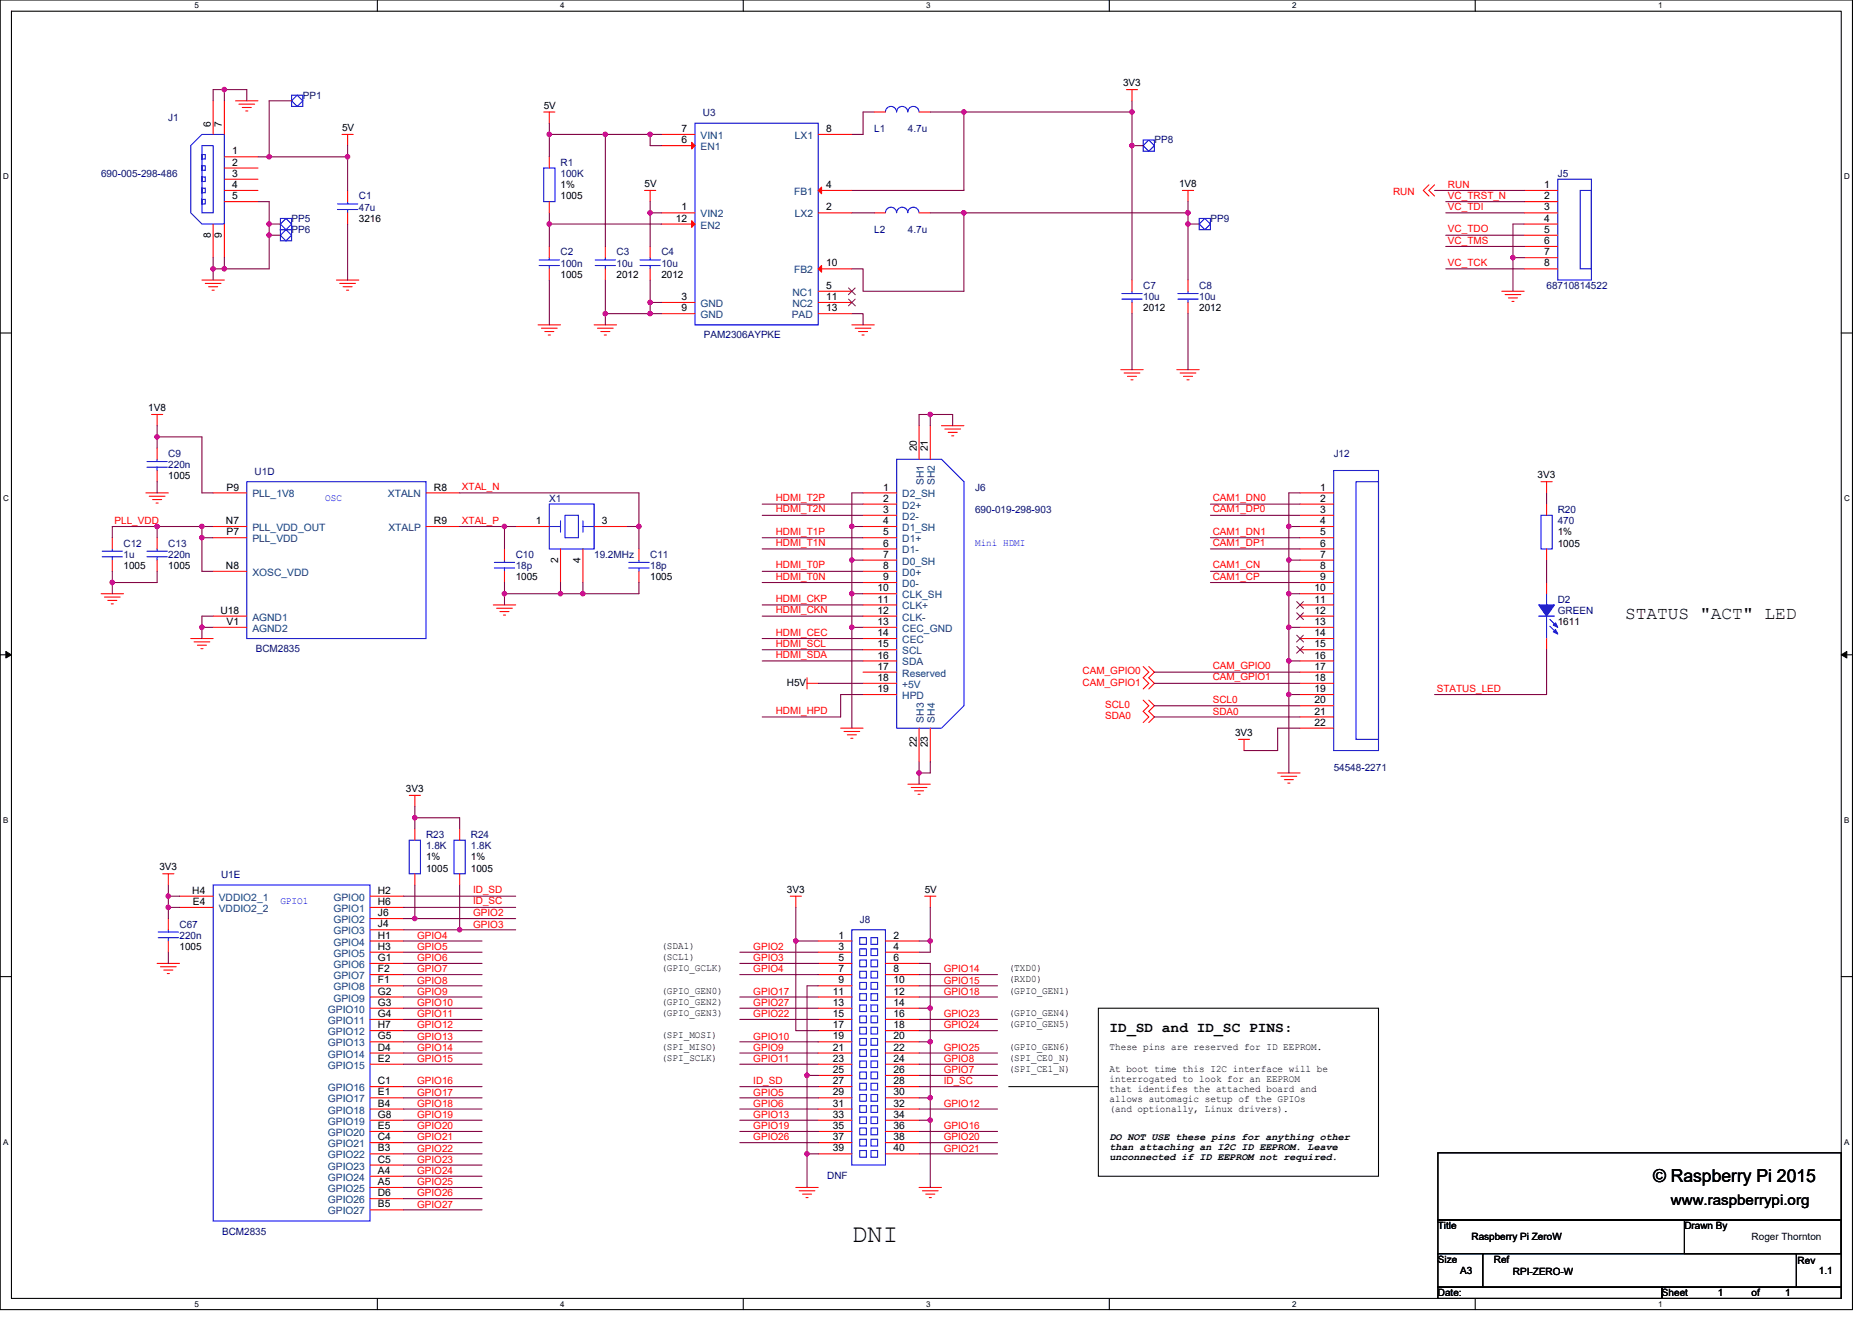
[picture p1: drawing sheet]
<svg xmlns="http://www.w3.org/2000/svg" width="297mm" height="210mm" viewBox="0 0 297 210" stroke-linecap="round" stroke-linejoin="round" font-family="sans-serif">
<path d="M0 0h293.9v207.9h-293.9zM1.8 1.8h290.4v204.3h-290.4z" fill="none" stroke="#000" stroke-width=".17"/>
<g fill="#fff">
<path d="M30.8 .2h.7v1.4h-.7z"/>
<path d="M30.8 206.3h.7v1.4h-.7z"/>
</g>
<path d="M59.9 0v1.8M59.9 206.1v1.8" fill="none" stroke="#000" stroke-width=".17"/>
<g fill="#fff">
<path d="M88.9 .2h.7v1.4h-.7z"/>
<path d="M88.9 206.3h.7v1.4h-.7z"/>
</g>
<path d="M117.9 0v1.8M117.9 206.1v1.8" fill="none" stroke="#000" stroke-width=".17"/>
<g fill="#fff">
<path d="M147 .2h.7v1.4h-.7z"/>
<path d="M147 206.3h.7v1.4h-.7z"/>
</g>
<path d="M176 0v1.8M176 206.1v1.8" fill="none" stroke="#000" stroke-width=".17"/>
<g fill="#fff">
<path d="M205 .2h.7v1.4h-.7z"/>
<path d="M205 206.3h.7v1.4h-.7z"/>
</g>
<path d="M234.1 0v1.8M234.1 206.1v1.8" fill="none" stroke="#000" stroke-width=".17"/>
<g fill="#fff">
<path d="M263.1 .2h.7v1.4h-.7z"/>
<path d="M263.1 206.3h.7v1.4h-.7z"/>
<path d="M.5 27.3h.9v1.4h-.9z"/>
<path d="M292.6 27.3h.9v1.4h-.9z"/>
<path d="M.5 78.4h.9v1.4h-.9z"/>
<path d="M292.6 78.4h.9v1.4h-.9z"/>
</g>
<path d="M0 52.9h1.8M292.2 52.9h1.7" fill="none" stroke="#000" stroke-width=".17"/>
<g fill="#fff">
<path d="M.5 129.5h.8v1.4h-.8z"/>
<path d="M292.6 129.5h.9v1.4h-.9z"/>
</g>
<path d="M0 103.9h1.8M292.2 103.9h1.7" fill="none" stroke="#000" stroke-width=".17"/>
<path d="M.9 103.4l.9 .5-.9 .5zM292.2 103.9l.8-.5v1z" fill="#000" stroke="#000" stroke-width=".16"/>
<g fill="#fff">
<path d="M.5 180.5h.8v1.4h-.8z"/>
<path d="M292.6 180.5h.9v1.4h-.9z"/>
</g>
<path d="M0 155h1.8M292.2 155h1.7M160.1 172.5h14.2M174.3 160h44.4v26.7h-44.4zM228.2 183h64v10.6h-64zM228.2 193.6h64v5.4h-64zM228.2 199h7.1v5.3h-7.1zM235.3 199h49.7v5.3h-49.7zM267.3 193.6h24.9v5.4h-24.9zM285 199h7.2v5.3h-7.2zM228.2 204.3h35.5v1.8h-35.5zM263.7 204.3h28.5v1.8h-28.5z" fill="none" stroke="#000" stroke-width=".17"/>
<g fill="none" stroke="#f00" stroke-width=".17">
<path d="M33.8 16v5.3M35.6 16v5.3M37.4 16h3.5M37.9 16.5h2.5M38.4 17.1h1.5M39 17.6h.3M46.3 16h.1M86.3 17.8h1.8M87.2 17.8v1.8M138.7 17.8h1.8M145.8 17.8h1.8M178.7 14.2h1.8"/>
<path d="M179.6 14.2v1.8M33.8 35.6v5.3M35.6 24.9h5.3M35.6 26.7h5.3M35.6 28.4h5.3M35.6 30.2h5.3M35.6 32h5.3M35.6 35.6v5.3M44.5 37.3h.1M44.5 35.6h.1M54.3 21.3h1.7M55.2 21.3v1.8"/>
<path d="M55.2 30.2v1.8M55.2 33.8v1.8M87.2 32v1.8M87.2 24.9v1.8M87.2 39.1v1.8M96.1 39.1v1.8M102.3 30.2h1.8M103.2 30.2v1.8M103.2 39.1v1.8M104.9 33.8h5.4M104.9 23.1h5.4M104.9 21.3h5.4"/>
<path d="M104.9 35.6h5.4M129.8 33.8h5.4M129.8 30.2h5.4M129.8 21.3h5.4M138.7 33.8h1.8M145.8 33.8h1.8M181.4 23.1h.1M187.6 30.2h1.8M188.5 30.2v1.8M190.3 35.6h.1M226.7 29.3l-.9 .9 .9 .9M227.6 29.3l-.9 .9 .9 .9"/>
<path d="M241.8 30.2h5.4M241.8 32h5.4M241.8 33.8h5.4M241.8 35.6h5.4M241.8 37.3h5.4M241.8 39.1h5.4M32 44.4h3.6M32.6 45h2.5M33.1 45.5h1.4M33.7 46.1h.3M53.4 44.4h3.5M53.9 45h2.5"/>
<path d="M54.4 45.5h1.5M55 46.1h.3M85.4 51.6h3.5M85.9 52.1h2.5M86.4 52.6h1.5M87 53.2h.3M87.2 42.7v1.7M94.3 51.6h3.5M94.8 52.1h2.5M95.3 52.6h1.5M95.9 53.2h.3M96.1 42.7v1.7"/>
<path d="M103.2 42.7v1.7M104.9 48h5.4M104.9 49.8h5.4M129.8 46.2h5.4M129.8 42.7h5.4M129.8 48h5.4M129.8 49.8h5.4M135.2 51.6h3.5M135.7 52.1h2.5M136.2 52.6h1.5M136.8 53.2h.3M177.8 58.7h3.6"/>
<path d="M178.4 59.2h2.5M178.9 59.7h1.4M179.6 44.4v1.8M179.6 48v1.8M186.7 58.7h3.6M187.3 59.2h2.5M187.8 59.7h1.4M188.5 44.4v1.8M188.5 48v1.8M238.3 46.2h3.5M238.8 46.8h2.5M239.3 47.3h1.5"/>
<path d="M239.9 47.8h.3M241.8 40.9h5.4M241.8 42.7h5.4M23.2 78.2h3.5M23.7 78.8h2.5M24 65.8h1.8M24.2 79.3h1.5M24.8 79.8h.3M24.9 65.8v1.8M24.9 71.1v1.8M24.9 74.7v1.8M33.8 78.2h5.4"/>
<path d="M67.6 78.2h5.3M136.9 78.2h5.4M145.8 67.6v5.3M147.6 67.6v5.3M149.4 67.6h3.5M149.9 68.1h2.5M150.4 68.6h1.5M151 69.2h.3M179.4 60.3h.4M188.3 60.3h.4M206.3 78.2h5.3M244.5 76.5h1.8"/>
<path d="M245.4 76.5v1.7M16 94.2h3.6M16.6 94.8h2.5M17.1 95.3h1.4M17.6 95.8h.4M17.8 85.3v1.8M17.8 88.9v1.8M24.9 85.3v1.8M24.9 88.9v1.8M33.8 83.6h5.4M33.8 85.3h5.4M33.8 90.7h5.4"/>
<path d="M33.8 97.8h5.4M33.8 99.6h5.4M67.6 83.6h5.3M78.3 96h3.5M78.8 96.5h2.5M79.3 97.1h1.5M79.9 97.6h.3M80 87.1v1.8M80 90.7v1.8M81.8 83.6h5.4M88.9 87.1v5.4M92.5 87.1v5.4"/>
<path d="M94.3 83.6h5.3M101.4 87.1v1.8M101.4 90.7v1.8M136.9 80h5.4M136.9 81.8h5.4M136.9 83.6h5.4M136.9 85.3h5.4M136.9 87.1h5.4M136.9 88.9h5.4M136.9 90.7h5.4M136.9 92.5h5.4M136.9 94.2h5.4"/>
<path d="M136.9 96h5.4M136.9 97.8h5.4M136.9 99.6h5.4M206.3 80h5.3M206.3 81.8h5.3M206.3 83.6h5.3M206.3 85.3h5.3M206.3 87.1h5.3M206.3 88.9h5.3M206.3 90.7h5.3M206.3 92.5h5.3M206.3 94.2h5.3"/>
<path d="M206.3 96h5.3M206.3 97.8h5.3M206.3 99.6h5.3M245.4 87.1v1.8M245.4 80v1.8M245.4 92.5v1.7M30.3 101.3h3.5M30.8 101.9h2.5M31.3 102.4h1.5M31.9 103h.3M128.1 108.5h1.7M128.1 107.6v1.7"/>
<path d="M133.4 115.6h3.5M133.9 116.1h2.5M134.4 116.6h1.5M135 117.2h.3M136.9 101.3h5.4M136.9 103.1h5.4M136.9 104.9h5.4M136.9 106.7h5.4M136.9 108.5h5.4M136.9 110.2h5.4M145.8 115.6v5.3M147.6 115.6v5.3"/>
<path d="M181.4 111.1l.9 .9-.9 .9 .9 .9-.9 .9M181.4 105.8l.9 .9-.9 .9 .9 .9-.9 .8M182.3 111.1l.9 .9-.9 .9 .9 .9-.9 .9M182.3 105.8l.9 .9-.9 .9 .9 .9-.9 .8M196.5 117.3h1.8M197.4 117.3v1.8M206.3 101.3h5.3M206.3 103.1h5.3M206.3 104.9h5.3M206.3 106.7h5.3M206.3 108.5h5.3M206.3 110.2h5.3"/>
<path d="M206.3 112h5.3M206.3 113.8h5.3M206.3 115.6h5.3M245.4 101.3v1.8M25.8 138.7h1.8M26.7 138.7v1.8M64.9 126.2h1.8M65.8 126.2v1.8M65.8 138.7v1.8M65.8 131.6v1.7M72.9 138.7v1.8M72.9 131.6v1.7"/>
<path d="M144.1 124.5h3.5M144.6 125h2.5M145.1 125.5h1.5M145.7 126.1h.3M202.7 122.7h3.6M203.3 123.2h2.5M203.8 123.7h1.4M204.3 124.3h.4M24.9 152.9h3.6M25.5 153.4h2.5M26 154h1.4M26.5 154.5h.4"/>
<path d="M26.7 145.8v1.8M26.7 149.4v1.7M28.5 142.2h5.3M28.5 144h5.3M58.7 142.2h5.3M58.7 144h5.3M58.7 145.8h5.3M58.7 147.6h5.3M58.7 149.4h5.3M58.7 151.1h5.3M58.7 152.9h5.3M58.7 154.7h5.3"/>
<path d="M58.7 156.5h5.3M58.7 158.2h5.3M125.4 142.2h1.8M126.3 142.2v1.8M129.8 149.4h5.4M129.8 151.1h5.4M129.8 152.9h5.4M129.8 154.7h5.4M129.8 156.5h5.4M129.8 158.2h5.4M140.5 149.4h5.3M140.5 151.1h5.3"/>
<path d="M140.5 152.9h5.3M140.5 154.7h5.3M140.5 156.5h5.3M140.5 158.2h5.3M146.7 142.2h1.8M147.6 142.2v1.8M58.7 160h5.3M58.7 161.8h5.3M58.7 163.6h5.3M58.7 165.4h5.3M58.7 167.1h5.3M58.7 168.9h5.3"/>
<path d="M58.7 172.5h5.3M58.7 174.2h5.3M58.7 176h5.3M58.7 177.8h5.3M58.7 179.6h5.3M129.8 160h5.4M129.8 161.8h5.4M129.8 163.6h5.4M129.8 165.4h5.4M129.8 167.1h5.4M129.8 168.9h5.4M129.8 170.7h5.4"/>
<path d="M129.8 174.2h5.4M129.8 176h5.4M129.8 177.8h5.4M129.8 179.6h5.4M129.8 172.5h5.4M140.5 160h5.3M140.5 161.8h5.3M140.5 163.6h5.3M140.5 165.4h5.3M140.5 167.1h5.3M140.5 168.9h5.3M140.5 170.7h5.3"/>
<path d="M140.5 174.2h5.3M140.5 176h5.3M140.5 177.8h5.3M140.5 179.6h5.3M140.5 172.5h5.3M58.7 181.4h5.3M58.7 183.1h5.3M58.7 184.9h5.3M58.7 186.7h5.3M58.7 188.5h5.3M58.7 190.2h5.3M58.7 192h5.3"/>
<path d="M126.3 188.5h3.5M126.8 189h2.5M127.3 189.5h1.5M127.9 190.1h.3M129.8 181.4h5.4M129.8 183.1h5.4M140.5 181.4h5.3M140.5 183.1h5.3M145.8 188.5h3.6M146.4 189h2.5M146.9 189.5h1.4M147.4 190.1h.4"/>
</g>
<g fill="none" stroke="#00f" stroke-width=".17">
<path d="M46.3 15.1h1.7v1.8h-1.7zM46.3 16l.9-.9 .8 .9-.8 .9zM110.3 19.6h19.5v32h-19.5zM142.3 17.8a.88 .88 0 0 0-.9-.9 .88 .88 0 0 0-.9 .9M144 17.8a.88 .88 0 0 0-.8-.9 .88 .88 0 0 0-.9 .9M145.8 17.8a.88 .88 0 0 0-.9-.9 .88 .88 0 0 0-.8 .9M30.3 23.1l1.7-1.8h3.6v14.3h-3.6l-1.7-1.8zM32 24.5h.6v.8h-.6zM32 26.3h.6v.7h-.6zM32 28.1h.6v.7h-.6zM32 29.9h.6v.7h-.6zM32 31.6h.6v.8h-.6z"/>
<path d="M32 23.1h1.8v10.7h-1.8zM44.5 36.4h1.8v1.8h-1.8zM44.5 34.7h1.8v1.7h-1.8zM44.5 37.3l.9-.9 .9 .9-.9 .9zM44.5 35.6l.9-.9 .9 .9-.9 .8zM53.5 33.3h3.3M53.5 32.4h3.3M55.2 32v.4M55.2 33.3v.5M86.3 26.7h1.8v5.3h-1.8zM142.3 33.8a.88 .88 0 0 0-.9-.9 .88 .88 0 0 0-.9 .9M144 33.8a.88 .88 0 0 0-.8-.9 .88 .88 0 0 0-.9 .9"/>
<path d="M145.8 33.8a.88 .88 0 0 0-.9-.9 .88 .88 0 0 0-.8 .9M181.4 22.2h1.8v1.8h-1.8zM182.3 22.2l.9 .9-.9 .9-.9-.9zM190.3 34.7h1.8v1.7h-1.8zM190.3 35.6l.9-.9 .9 .9-.9 .8zM247.2 28.4h5.3v16h-5.3zM250.7 30.2h1.8v12.5h-1.8zM85.6 42.1h3.2M85.6 41.3h3.2M87.2 40.9v.4M87.2 42.1v.6M94.4 42.1h3.3"/>
<path d="M94.4 41.3h3.3M96.1 40.9v.4M96.1 42.1v.6M101.6 42.1h3.2M101.6 41.3h3.2M103.2 40.9v.4M103.2 42.1v.6M178 47.5h3.2M178 46.6h3.2M179.6 46.2v.4M179.6 47.5v.5M186.9 47.5h3.2"/>
<path d="M186.9 46.6h3.2M188.5 46.2v.4M188.5 47.5v.5M23.3 74.1h3.2M23.3 73.3h3.2M24.9 72.9v.4M24.9 74.1v.6M39.2 76.5h28.4v24.8h-28.4zM142.3 72.9h7.1l3.5 3.6v35.5l-3.5 3.6h-7.1zM211.6 74.7h7.1v44.4h-7.1zM215.2 76.5h3.5v40.8h-3.5zM16.2 88.4h3.2"/>
<path d="M16.2 87.5h3.2M17.8 87.1v.4M17.8 88.4v.5M23.3 88.4h3.2M23.3 87.5h3.2M24.9 87.1v.4M24.9 88.4v.5M78.4 90.1h3.3M78.4 89.3h3.3M80 88.9v.4M80 90.1v.6M87.2 80h7.1v7.1h-7.1z"/>
<path d="M87.2 83.6h1.7M88.9 82.7v1.8M89.7 81.8h2.1v3.5h-2.1zM92.5 83.6h1.8M92.5 82.7v1.8M99.8 90.1h3.2M99.8 89.3h3.2M101.4 88.9v.4M101.4 90.1v.6M244.2 97.8h2.5M244.5 81.8h1.8v5.3h-1.8zM245.4 94.2v1.8"/>
<path d="M245.4 97.8v3.5M245.9 98.3l1.1 1.1M245.9 99.4l1.1 1.1M64.9 133.3h1.8v5.4h-1.8zM72 133.3h1.8v5.4h-1.8zM25.1 148.8h3.2M25.1 147.9h3.2M26.7 147.6v.3M26.7 148.8v.6M33.8 140.5h24.9v53.3h-24.9zM135.2 147.6h5.3v37.3h-5.3zM136.4 148.8h1.1v1.1h-1.1z"/>
<path d="M136.4 150.6h1.1v1.1h-1.1zM136.4 152.4h1.1v1h-1.1zM136.4 154.2h1.1v1h-1.1zM136.4 155.9h1.1v1.1h-1.1zM136.4 157.7h1.1v1.1h-1.1zM136.4 159.5h1.1v1h-1.1zM138.2 148.8h1.1v1.1h-1.1zM138.2 150.6h1.1v1.1h-1.1zM138.2 152.4h1.1v1h-1.1zM138.2 154.2h1.1v1h-1.1zM138.2 155.9h1.1v1.1h-1.1zM138.2 157.7h1.1v1.1h-1.1z"/>
<path d="M138.2 159.5h1.1v1h-1.1zM136.4 161.3h1.1v1h-1.1zM136.4 163h1.1v1.1h-1.1zM136.4 164.8h1.1v1.1h-1.1zM136.4 166.6h1.1v1.1h-1.1zM136.4 168.4h1.1v1h-1.1zM136.4 170.2h1.1v1h-1.1zM136.4 173.7h1.1v1.1h-1.1zM136.4 175.5h1.1v1.1h-1.1zM136.4 177.3h1.1v1h-1.1zM136.4 179h1.1v1.1h-1.1zM136.4 171.9h1.1v1.1h-1.1z"/>
<path d="M138.2 161.3h1.1v1h-1.1zM138.2 163h1.1v1.1h-1.1zM138.2 164.8h1.1v1.1h-1.1zM138.2 166.6h1.1v1.1h-1.1zM138.2 168.4h1.1v1h-1.1zM138.2 170.2h1.1v1h-1.1zM138.2 173.7h1.1v1.1h-1.1zM138.2 175.5h1.1v1.1h-1.1zM138.2 177.3h1.1v1h-1.1zM138.2 179h1.1v1.1h-1.1zM138.2 171.9h1.1v1.1h-1.1zM136.4 180.8h1.1v1.1h-1.1z"/>
<path d="M136.4 182.6h1.1v1.1h-1.1zM138.2 180.8h1.1v1.1h-1.1zM138.2 182.6h1.1v1.1h-1.1z"/>
</g>
<path d="M134.6 45.7l1.1 1.1M134.6 47.5l1.1 1.1M135.7 45.7l-1.1 1.1M135.7 47.5l-1.1 1.1M205.8 95.5l1 1.1M205.8 97.3l1 1M206.8 95.5l-1.1 1.1M206.8 97.3l-1.1 1M205.8 100.8l1 1.1M205.8 102.6l1 1.1M206.8 100.8l-1.1 1.1M206.8 102.6l-1.1 1.1" fill="none" stroke="#804000" stroke-width=".16"/>
<g fill="#f00" stroke="#f00" stroke-width=".17">
<path d="M129.8 30.2l.6-.5v1.1z"/>
<path d="M109.7 22.6l.6 .5-.6 .5z"/>
<path d="M129.8 42.7l.6-.6v1.1z"/>
<path d="M109.7 35l.6 .6-.6 .5z"/>
</g>
<g fill="#00f" stroke="#00f" stroke-width=".17">
<path d="M244.2 96h2.5l-1.3 1.8z"/>
<path d="M246.5 100.3l.3-.4 .4 .7z"/>
<path d="M246.8 98.8l.4 .8-.7-.4z"/>
</g>
<g fill="none" stroke="#800040" stroke-width=".17">
<path d="M35.6 14.2h3.6v1.8M35.6 14.2h-1.8v1.8M35.6 14.2v1.8M46.3 16h-3.6v8.9M87.2 19.6v1.7M138.7 17.8h-1.8v3.5h-1.7M147.6 17.8h5.3M152.9 17.8v12.4h-17.7M152.9 17.8h26.7M179.6 16v7.1M40.9 24.9h1.8M40.9 32h1.8v3.6"/>
<path d="M42.7 37.3v5.4h-7.1M42.7 35.6v1.7M42.7 24.9h12.5M42.7 35.6h1.8M42.7 37.3h1.8M55.2 23.1v1.8M55.2 35.6v8.8M55.2 24.9v5.3M87.2 21.3h8.9M87.2 33.8v1.8M87.2 35.6v3.5M87.2 21.3v3.6"/>
<path d="M87.2 35.6h17.7M96.1 21.3v17.8M96.1 21.3h7.1M103.2 33.8v5.3M103.2 21.3v1.8h1.7M103.2 32v1.8M103.2 21.3h1.7M103.2 33.8h1.7M135.2 33.8h3.5M147.6 33.8h5.3M152.9 33.8v12.4h-16v-3.5h-1.7M152.9 33.8h35.6"/>
<path d="M179.6 23.1h1.8M179.6 23.1v21.3M188.5 35.6h1.8M188.5 33.8v1.8M188.5 32v1.8M188.5 35.6v8.8M227.6 30.2h14.2M229.4 39.1h12.4M229.4 33.8h12.4M229.4 37.3h12.4M229.4 32h12.4M241.8 35.6h-1.7v5.3"/>
<path d="M33.8 40.9v1.8M33.8 42.7v1.7M33.8 42.7h1.8M35.6 40.9v1.8M87.2 44.5v7.1M96.1 44.4v5.4M96.1 49.8v1.8M96.1 49.8h7.1M103.2 44.5v3.5M103.2 48v1.8M103.2 49.8h1.7M103.2 48h1.7"/>
<path d="M135.2 49.8h1.7v1.8M179.6 49.8v8.9M188.5 49.8v8.9M229.4 42.7h12.4M240.1 40.9v5.3M240.1 40.9h1.7M24.9 69.3v1.8M24.9 67.6v1.7M24.9 76.5v1.7M24.9 69.3h7.1v8.9h1.8M72.9 78.2h28.5v5.4M136.9 78.2h-1.7v5.4"/>
<path d="M147.6 65.8h-1.8v1.8M147.6 67.6v-1.8h3.6v1.8M206.3 78.2h-1.8v5.4M245.4 78.2v1.8M17.8 90.7v1.8M17.8 92.5v1.7M24.9 83.6h-7.1v1.7M24.9 83.6v1.7M24.9 90.7v1.8h-7.1M24.9 83.6h7.1M32 83.6v1.7M32 85.3v5.4h1.8"/>
<path d="M32 99.6v1.7M32 83.6h1.8M32 85.3h1.8M32 99.6h1.8M33.8 97.8h-1.8v1.8M72.9 83.6h7.1M80 94.2h8.9M80 92.5v1.7M80 83.6v3.5M80 94.2v1.8M80 83.6h1.8M88.9 92.5v1.7"/>
<path d="M88.9 94.2h3.6M92.5 92.5v1.7M99.6 83.6h1.8M101.4 92.5v1.7h-8.9M101.4 83.6v3.5M120.9 80h16M120.9 81.8h16M120.9 85.3h16M120.9 87.1h16M120.9 90.7h16M120.9 92.5h16M120.9 96h16"/>
<path d="M120.9 97.8h16M135.2 83.6v5.3M135.2 88.9v5.3M135.2 94.2v5.4M135.2 99.6v16M135.2 83.6h1.7M135.2 88.9h1.7M135.2 94.2h1.7M135.2 99.6h1.7M192.1 80h14.2M192.1 81.8h14.2M192.1 85.3h14.2"/>
<path d="M192.1 87.1h14.2M192.1 90.7h14.2M192.1 92.5h14.2M204.5 83.6h1.8M204.5 88.9h1.8M204.5 94.2h1.8M204.5 99.6h1.8M204.5 83.6v5.3M204.5 88.9v5.3M204.5 94.2v5.4M204.5 99.6v5.3M245.4 88.9v3.6"/>
<path d="M120.9 101.3h16M120.9 103.1h16M120.9 104.9h16M129.8 108.5h7.1M136.9 110.2h-3.5v3.6h-12.5M183.2 106.7h23.1M183.2 112h23.1M183.2 113.8h23.1M183.2 108.5h23.1M204.5 110.2h1.8M204.5 110.2v12.5M204.5 104.9h1.8"/>
<path d="M204.5 104.9v5.3M206.3 115.6h-3.6v3.5h-5.3M245.4 103.1v7.1h-17.8M65.8 128v1.8M65.8 129.8v1.8M65.8 129.8h7.1v1.8M145.8 120.9v1.8M145.8 122.7v1.8M147.6 120.9v1.8h-1.8M26.7 140.5v1.7M26.7 142.2v1.8M26.7 144v1.8"/>
<path d="M26.7 151.1v1.8M26.7 142.2h1.8M26.7 144h1.8M64 149.4h12.5M64 151.1h12.5M64 152.9h12.5M64 154.7h12.5M64 156.5h12.5M64 158.2h12.5M64 142.2h17.8M64 144h17.8M64 145.8h1.8"/>
<path d="M64 147.6h8.9M65.8 140.5v5.3M65.8 145.8h16M72.9 147.6h8.9M72.9 140.5v7.1M117.4 151.1h12.4M117.4 152.9h12.4M117.4 154.7h12.4M117.4 158.2h12.4M126.3 149.4v14.2h3.5M126.3 144v5.4M126.3 149.4h3.5"/>
<path d="M129.8 156.5h-1.7v14.2M145.8 154.7h12.5M145.8 156.5h12.5M145.8 158.2h12.5M145.8 149.4h1.8M145.8 152.9h1.8v7.1M147.6 144v5.4M147.6 149.4v1.7h-1.8M64 160h12.5M64 161.8h12.5M64 163.6h12.5M64 165.4h12.5"/>
<path d="M64 167.1h12.5M64 168.9h12.5M64 172.5h12.5M64 174.2h12.5M64 176h12.5M64 177.8h12.5M64 179.6h12.5M117.4 161.8h12.4M117.4 165.4h12.4M117.4 167.1h12.4M117.4 168.9h12.4M117.4 160h12.4"/>
<path d="M117.4 172.5h12.4M117.4 174.2h12.4M117.4 176h12.4M117.4 177.8h12.4M117.4 179.6h12.4M128.1 170.7v12.4M128.1 170.7h1.7M145.8 161.8h12.5M145.8 163.6h12.5M145.8 168.9h12.5M145.8 170.7h12.5M145.8 167.1h12.5"/>
<path d="M145.8 172.5h12.5M145.8 176h12.5M145.8 179.6h12.5M145.8 160h1.8M145.8 165.4h1.8M145.8 177.8h1.8M145.8 174.2h1.8M147.6 160v5.4M147.6 165.4v8.8M147.6 177.8v10.7M147.6 174.2v3.6M64 181.4h12.5"/>
<path d="M64 183.1h12.5M64 184.9h12.5M64 186.7h12.5M64 188.5h12.5M64 190.2h12.5M64 192h12.5M117.4 181.4h12.4M128.1 183.1v5.4M128.1 183.1h1.7M145.8 181.4h12.5M145.8 183.1h12.5"/>
</g>
<g fill="#f0f" stroke="#f0f" stroke-width=".17">
<circle cx="32" cy="83.6" r=".35"/>
<circle cx="32" cy="85.3" r=".35"/>
<circle cx="24.9" cy="83.6" r=".35"/>
<circle cx="17.8" cy="92.4" r=".35"/>
<circle cx="24.9" cy="69.3" r=".35"/>
<circle cx="33.8" cy="42.7" r=".35"/>
<circle cx="35.6" cy="42.7" r=".35"/>
<circle cx="35.6" cy="14.2" r=".35"/>
<circle cx="96" cy="49.8" r=".35"/>
<circle cx="103.2" cy="49.8" r=".35"/>
<circle cx="87.1" cy="21.3" r=".35"/>
<circle cx="103.2" cy="21.3" r=".35"/>
<circle cx="42.7" cy="24.9" r=".35"/>
<circle cx="103.2" cy="33.8" r=".35"/>
<circle cx="103.2" cy="48" r=".35"/>
<circle cx="42.7" cy="35.5" r=".35"/>
<circle cx="42.7" cy="37.3" r=".35"/>
<circle cx="87.1" cy="35.5" r=".35"/>
<circle cx="96" cy="21.3" r=".35"/>
<circle cx="152.9" cy="33.8" r=".35"/>
<circle cx="152.9" cy="17.8" r=".35"/>
<circle cx="179.6" cy="23.1" r=".35"/>
<circle cx="188.5" cy="35.5" r=".35"/>
<circle cx="55.1" cy="24.9" r=".35"/>
<circle cx="101.4" cy="83.6" r=".35"/>
<circle cx="80" cy="83.6" r=".35"/>
<circle cx="80" cy="94.2" r=".35"/>
<circle cx="92.5" cy="94.2" r=".35"/>
<circle cx="88.9" cy="94.2" r=".35"/>
<circle cx="32" cy="99.6" r=".35"/>
<circle cx="188.5" cy="33.8" r=".35"/>
<circle cx="179.6" cy="17.8" r=".35"/>
<circle cx="204.5" cy="83.6" r=".35"/>
<circle cx="204.5" cy="94.2" r=".35"/>
<circle cx="204.5" cy="88.9" r=".35"/>
<circle cx="204.5" cy="99.6" r=".35"/>
<circle cx="204.5" cy="110.2" r=".35"/>
<circle cx="204.5" cy="104.9" r=".35"/>
<circle cx="240.1" cy="40.9" r=".35"/>
<circle cx="135.2" cy="83.6" r=".35"/>
<circle cx="135.2" cy="94.2" r=".35"/>
<circle cx="135.2" cy="88.9" r=".35"/>
<circle cx="135.2" cy="99.6" r=".35"/>
<circle cx="145.8" cy="122.7" r=".35"/>
<circle cx="147.6" cy="149.3" r=".35"/>
<circle cx="147.6" cy="160" r=".35"/>
<circle cx="128" cy="170.7" r=".35"/>
<circle cx="147.6" cy="174.2" r=".35"/>
<circle cx="147.6" cy="165.3" r=".35"/>
<circle cx="128" cy="183.1" r=".35"/>
<circle cx="147.6" cy="177.8" r=".35"/>
<circle cx="126.3" cy="149.3" r=".35"/>
<circle cx="65.8" cy="129.8" r=".35"/>
<circle cx="26.7" cy="142.2" r=".35"/>
<circle cx="26.7" cy="144" r=".35"/>
<circle cx="65.8" cy="145.8" r=".35"/>
<circle cx="72.9" cy="147.6" r=".35"/>
<circle cx="147.6" cy="65.8" r=".35"/>
</g>
<text font-size="4.1" x="135.2" y="197.1">DNI</text>
<g font-size="2.8">
<text x="257.8" y="98.3">STATUS &quot;ACT&quot; LED</text>
<text x="262.3" y="187.6">© Raspberry Pi 2015</text>
</g>
<g font-size="2.3">
<text x="176.1" y="163.7">ID_SD and ID_SC PINS:</text>
<text x="265.1" y="191.3">www.raspberrypi.org</text>
</g>
<g font-size="1.6" fill="#000080">
<text x="48" y="15.6">PP1</text>
<text x="26.7" y="19.2">J1</text>
<text x="111.5" y="18.5">U3</text>
<text x="138.7" y="21">L1</text>
<text x="144.1" y="21">4.7u</text>
<text x="183.2" y="22.8">PP8</text>
<text x="16" y="28.1">690-005-298-486</text>
<text x="88.9" y="26.3">R1</text>
<text x="88.9" y="28.1">100K</text>
<text x="247.2" y="28.1">J5</text>
<text x="46.3" y="35.2">PP5</text>
<text x="56.9" y="31.6">C1</text>
<text x="56.9" y="33.4">47u</text>
<text x="192.1" y="35.2">PP9</text>
<text x="46.3" y="37">PP6</text>
<text x="88.9" y="40.5">C2</text>
<text x="97.8" y="40.5">C3</text>
<text x="104.9" y="40.5">C4</text>
<text x="138.7" y="37">L2</text>
<text x="144.1" y="37">4.7u</text>
<text x="88.9" y="42.3">100n</text>
<text x="97.8" y="42.3">10u</text>
<text x="104.9" y="42.3">10u</text>
<text x="181.4" y="45.9">C7</text>
<text x="181.4" y="47.6">10u</text>
<text x="190.3" y="45.9">C8</text>
<text x="190.3" y="47.6">10u</text>
<text x="245.4" y="45.9">68710814522</text>
<text x="111.7" y="53.7">PAM2306AYPKE</text>
<text x="26.7" y="72.5">C9</text>
<text x="26.7" y="74.3">220n</text>
<text x="40.4" y="75.4">U1D</text>
<text x="154.7" y="77.9">J6</text>
<text x="211.6" y="72.5">J12</text>
<text x="87.2" y="79.7">X1</text>
<text x="154.7" y="81.4">690-019-298-903</text>
<text x="247.2" y="81.4">R20</text>
<text x="247.2" y="83.2">470</text>
<text x="19.6" y="86.8">C12</text>
<text x="19.6" y="88.5">1u</text>
<text x="26.7" y="86.8">C13</text>
<text x="26.7" y="88.5">220n</text>
<text x="81.8" y="88.5">C10</text>
<text x="94.3" y="88.5">19.2MHz</text>
<text x="103.2" y="88.5">C11</text>
<text x="81.8" y="90.3">18p</text>
<text x="103.2" y="90.3">18p</text>
<text x="247.2" y="95.7">D2</text>
<text x="247.2" y="97.4">GREEN</text>
<text x="40.6" y="103.5">BCM2835</text>
<text x="211.6" y="122.3">54548-2271</text>
<text x="67.6" y="133">R23</text>
<text x="67.6" y="134.8">1.8K</text>
<text x="74.7" y="133">R24</text>
<text x="74.7" y="134.8">1.8K</text>
<text x="35.1" y="139.4">U1E</text>
<text x="28.5" y="147.2">C67</text>
<text x="28.5" y="149">220n</text>
<text x="136.4" y="146.5">J8</text>
<text x="131.3" y="187.1">DNF</text>
<text x="35.2" y="195.9">BCM2835</text>
</g>
<g font-size="1.6">
<text x="86.3" y="17.3">5V</text>
<text x="178.2" y="13.7">3V3</text>
<text x="33.4" y="20.1" transform="rotate(-90 33.4 20.1)">6</text>
<text x="35.2" y="20.1" transform="rotate(-90 35.2 20.1)">7</text>
<text x="54.3" y="20.8">5V</text>
<text x="108.1" y="22.7">6</text>
<text x="108.1" y="21">7</text>
<text x="131.1" y="21">8</text>
<text x="36.8" y="24.5">1</text>
<text x="36.8" y="26.3">2</text>
<text x="36.8" y="28.1">3</text>
<text x="36.8" y="29.8">4</text>
<text x="88.9" y="29.9">1%</text>
<text x="102.3" y="29.7">5V</text>
<text x="131.1" y="29.8">4</text>
<text x="187.1" y="29.7">1V8</text>
<text x="245" y="29.8">1</text>
<text x="36.8" y="31.6">5</text>
<text x="56.9" y="35.2">3216</text>
<text x="88.9" y="31.6">1005</text>
<text x="107.2" y="35.2">12</text>
<text x="108.1" y="33.4">1</text>
<text x="131.1" y="33.4">2</text>
<text x="245" y="31.6">2</text>
<text x="245" y="33.4">3</text>
<text x="245" y="35.2">4</text>
<text x="33.4" y="37.7" transform="rotate(-90 33.4 37.7)">8</text>
<text x="35.2" y="37.7" transform="rotate(-90 35.2 37.7)">9</text>
<text x="245" y="37">5</text>
<text x="245" y="38.7">6</text>
<text x="245" y="40.5">7</text>
<text x="88.9" y="44.1">1005</text>
<text x="97.8" y="44.1">2012</text>
<text x="104.9" y="44.1">2012</text>
<text x="108.1" y="47.6">3</text>
<text x="131.1" y="42.3">10</text>
<text x="131.1" y="45.8">5</text>
<text x="131.1" y="47.6">11</text>
<text x="245" y="42.3">8</text>
<text x="108.1" y="49.4">9</text>
<text x="131.1" y="49.4">13</text>
<text x="181.4" y="49.4">2012</text>
<text x="190.3" y="49.4">2012</text>
<text x="23.5" y="65.3">1V8</text>
<text x="145.5" y="71.6" transform="rotate(-90 145.5 71.6)">20</text>
<text x="147.2" y="71.6" transform="rotate(-90 147.2 71.6)">21</text>
<text x="26.7" y="76.1">1005</text>
<text x="35.9" y="77.9">P9</text>
<text x="68.9" y="77.9">R8</text>
<text x="140.1" y="77.9">1</text>
<text x="209.5" y="77.9">1</text>
<text x="244" y="75.9">3V3</text>
<text x="35.9" y="83.2">N7</text>
<text x="68.9" y="83.2">R9</text>
<text x="85" y="83.2">1</text>
<text x="95.5" y="83.2">3</text>
<text x="140.1" y="79.6">2</text>
<text x="140.1" y="81.4">3</text>
<text x="140.1" y="83.2">4</text>
<text x="209.5" y="79.6">2</text>
<text x="209.5" y="81.4">3</text>
<text x="209.5" y="83.2">4</text>
<text x="35.9" y="85">P7</text>
<text x="88.6" y="89.3" transform="rotate(-90 88.6 89.3)">2</text>
<text x="92.1" y="89.3" transform="rotate(-90 92.1 89.3)">4</text>
<text x="140.1" y="85">5</text>
<text x="140.1" y="86.7">6</text>
<text x="140.1" y="88.5">7</text>
<text x="209.5" y="85">5</text>
<text x="209.5" y="86.7">6</text>
<text x="209.5" y="88.5">7</text>
<text x="247.2" y="86.8">1005</text>
<text x="247.2" y="85">1%</text>
<text x="19.6" y="90.3">1005</text>
<text x="26.7" y="90.3">1005</text>
<text x="35.9" y="90.3">N8</text>
<text x="81.8" y="92.1">1005</text>
<text x="103.2" y="92.1">1005</text>
<text x="139.3" y="93.9">10</text>
<text x="139.3" y="95.6">11</text>
<text x="140.1" y="90.3">8</text>
<text x="140.1" y="92.1">9</text>
<text x="208.6" y="93.9">10</text>
<text x="208.6" y="95.6">11</text>
<text x="209.5" y="90.3">8</text>
<text x="209.5" y="92.1">9</text>
<text x="35" y="97.4">U18</text>
<text x="35.9" y="99.2">V1</text>
<text x="139.3" y="97.4">12</text>
<text x="139.3" y="99.2">13</text>
<text x="139.3" y="101">14</text>
<text x="208.6" y="97.4">12</text>
<text x="208.6" y="99.2">13</text>
<text x="208.6" y="101">14</text>
<text x="247.2" y="99.2">1611</text>
<text x="139.3" y="102.7">15</text>
<text x="139.3" y="104.5">16</text>
<text x="139.3" y="106.3">17</text>
<text x="208.6" y="102.7">15</text>
<text x="208.6" y="104.5">16</text>
<text x="208.6" y="106.3">17</text>
<text x="124.9" y="108.8">H5V</text>
<text x="139.3" y="108.1">18</text>
<text x="139.3" y="109.9">19</text>
<text x="208.6" y="108.1">18</text>
<text x="208.6" y="109.9">19</text>
<text x="208.6" y="111.6">20</text>
<text x="208.6" y="113.4">21</text>
<text x="145.5" y="118.6" transform="rotate(-90 145.5 118.6)">22</text>
<text x="147.2" y="118.6" transform="rotate(-90 147.2 118.6)">23</text>
<text x="196" y="116.8">3V3</text>
<text x="208.6" y="115.2">22</text>
<text x="64.4" y="125.7">3V3</text>
<text x="67.6" y="136.5">1%</text>
<text x="74.7" y="136.5">1%</text>
<text x="25.3" y="138.2">3V3</text>
<text x="30.5" y="141.9">H4</text>
<text x="30.6" y="143.6">E4</text>
<text x="60" y="141.9">H2</text>
<text x="60" y="143.6">H6</text>
<text x="67.6" y="138.3">1005</text>
<text x="74.7" y="138.3">1005</text>
<text x="124.9" y="141.7">3V3</text>
<text x="146.7" y="141.7">5V</text>
<text x="60" y="145.4">J6</text>
<text x="60" y="147.2">J4</text>
<text x="60" y="149">H1</text>
<text x="133" y="149">1</text>
<text x="141.7" y="149">2</text>
<text x="28.5" y="150.8">1005</text>
<text x="60" y="150.7">H3</text>
<text x="60" y="152.5">G1</text>
<text x="60" y="154.3">F2</text>
<text x="104.9" y="154.2">(GPIO_GCLK)</text>
<text x="104.9" y="152.4">(SCL1)</text>
<text x="104.9" y="150.6">(SDA1)</text>
<text x="133" y="150.7">3</text>
<text x="133" y="152.5">5</text>
<text x="133" y="154.3">7</text>
<text x="141.7" y="150.7">4</text>
<text x="141.7" y="152.5">6</text>
<text x="141.7" y="154.3">8</text>
<text x="160.1" y="154.2">(TXD0)</text>
<text x="160.1" y="155.9">(RXD0)</text>
<text x="60" y="156.1">F1</text>
<text x="60" y="157.9">G2</text>
<text x="60" y="159.6">G3</text>
<text x="60" y="161.4">G4</text>
<text x="104.9" y="159.5">(GPIO_GEN2)</text>
<text x="104.9" y="157.7">(GPIO_GEN0)</text>
<text x="104.9" y="161.3">(GPIO_GEN3)</text>
<text x="132.1" y="157.9">11</text>
<text x="132.1" y="159.6">13</text>
<text x="132.1" y="161.4">15</text>
<text x="133" y="156.1">9</text>
<text x="141.7" y="156.1">10</text>
<text x="141.7" y="157.9">12</text>
<text x="141.7" y="159.6">14</text>
<text x="141.7" y="161.4">16</text>
<text x="160.1" y="157.7">(GPIO_GEN1)</text>
<text x="160.1" y="161.3">(GPIO_GEN4)</text>
<text x="60" y="163.2">H7</text>
<text x="60" y="165">G5</text>
<text x="60" y="166.8">D4</text>
<text x="104.9" y="164.8">(SPI_MOSI)</text>
<text x="104.9" y="166.6">(SPI_MISO)</text>
<text x="132.1" y="163.2">17</text>
<text x="132.1" y="165">19</text>
<text x="132.1" y="166.8">21</text>
<text x="141.7" y="163.2">18</text>
<text x="141.7" y="165">20</text>
<text x="141.7" y="166.8">22</text>
<text x="160.1" y="163">(GPIO_GEN5)</text>
<text x="160.1" y="166.6">(GPIO_GEN6)</text>
<text x="176.1" y="166.6">These pins are reserved for ID EEPROM.</text>
<text x="60" y="168.5">E2</text>
<text x="60" y="172.1">C1</text>
<text x="60" y="173.9">E1</text>
<text x="104.9" y="168.4">(SPI_SCLK)</text>
<text x="132.1" y="168.5">23</text>
<text x="132.1" y="170.3">25</text>
<text x="132.1" y="173.9">29</text>
<text x="132.1" y="172.1">27</text>
<text x="141.7" y="168.5">24</text>
<text x="141.7" y="170.3">26</text>
<text x="141.7" y="173.9">30</text>
<text x="141.7" y="172.1">28</text>
<text x="160.1" y="168.4">(SPI_CE0_N)</text>
<text x="160.1" y="170.2">(SPI_CE1_N)</text>
<text x="176.1" y="170.2">At boot time this I2C interface will be</text>
<text x="176.1" y="171.7">interrogated to look for an EEPROM</text>
<text x="176.1" y="173.3">that identifes the attached board and</text>
<text x="60" y="175.6">B4</text>
<text x="60" y="177.4">G8</text>
<text x="60" y="179.2">E5</text>
<text x="132.1" y="175.6">31</text>
<text x="132.1" y="177.4">33</text>
<text x="132.1" y="179.2">35</text>
<text x="141.7" y="175.6">32</text>
<text x="141.7" y="177.4">34</text>
<text x="141.7" y="179.2">36</text>
<text x="176.1" y="174.9">allows automagic setup of the GPIOs</text>
<text x="176.1" y="176.5">(and optionally, Linux drivers).</text>
<text x="60" y="181">C4</text>
<text x="60" y="182.8">B3</text>
<text x="60" y="184.5">C5</text>
<text x="132.1" y="181">37</text>
<text x="132.1" y="182.8">39</text>
<text x="141.7" y="181">38</text>
<text x="141.7" y="182.8">40</text>
<text x="176.1" y="180.9">DO NOT USE these pins for anything other</text>
<text x="176.1" y="182.5">than attaching an I2C ID EEPROM. Leave</text>
<text x="176.1" y="184.1">unconnected if ID EEPROM not required.</text>
<text x="60" y="186.3">A4</text>
<text x="60" y="188.1">A5</text>
<text x="60" y="189.9">D6</text>
<text x="60" y="191.6">B5</text>
<text x="228.2" y="195.1">Title</text>
<text x="233.5" y="196.8">Raspberry Pi ZeroW</text>
<text x="267.3" y="195.1">Drawn By</text>
<text x="277.9" y="196.8">Roger Thornton</text>
<text x="228.2" y="200.4">Size</text>
<text x="231.7" y="202.2">A3</text>
<text x="237" y="200.4">Ref</text>
<text x="240.1" y="202.3">RPI-ZERO-W</text>
<text x="285.2" y="200.6">Rev</text>
<text x="288.6" y="202.2">1.1</text>
<text x="228.2" y="205.7">Date:</text>
<text x="263.7" y="205.7">Sheet</text>
<text x="272.6" y="205.7">1</text>
<text x="277.9" y="205.7">of</text>
<text x="283.3" y="205.7">1</text>
</g>
<g font-size="1.6" fill="#004080">
<text x="111.2" y="23.8">EN1</text>
<text x="111.2" y="22.1">VIN1</text>
<text x="126.1" y="22.1">LX1</text>
<text x="111.2" y="34.5">VIN2</text>
<text x="126" y="30.9">FB1</text>
<text x="126.1" y="34.5">LX2</text>
<text x="111.2" y="36.3">EN2</text>
<text x="125.7" y="46.9">NC1</text>
<text x="126" y="43.4">FB2</text>
<text x="111.2" y="48.7">GND</text>
<text x="111.2" y="50.5">GND</text>
<text x="125.6" y="50.5">PAD</text>
<text x="125.7" y="48.7">NC2</text>
<text x="146.6" y="77" transform="rotate(-90 146.6 77)">SH1</text>
<text x="148.4" y="77" transform="rotate(-90 148.4 77)">SH2</text>
<text x="40" y="79">PLL_1V8</text>
<text x="61.5" y="79">XTALN</text>
<text x="143.2" y="79">D2_SH</text>
<text x="143.2" y="80.7">D2+</text>
<text x="143.2" y="82.5">D2-</text>
<text x="40" y="84.3">PLL_VDD_OUT</text>
<text x="40" y="86.1">PLL_VDD</text>
<text x="61.6" y="84.3">XTALP</text>
<text x="143.2" y="84.3">D1_SH</text>
<text x="143.2" y="86.1">D1+</text>
<text x="143.2" y="87.8">D1-</text>
<text x="143.2" y="89.6">D0_SH</text>
<text x="40" y="91.4">XOSC_VDD</text>
<text x="143.2" y="91.4">D0+</text>
<text x="143.2" y="93.2">D0-</text>
<text x="143.2" y="95">CLK_SH</text>
<text x="40" y="98.5">AGND1</text>
<text x="40" y="100.3">AGND2</text>
<text x="143.2" y="96.7">CLK+</text>
<text x="143.2" y="98.5">CLK-</text>
<text x="143.2" y="100.3">CEC_GND</text>
<text x="143.2" y="102.1">CEC</text>
<text x="143.2" y="103.8">SCL</text>
<text x="143.2" y="105.6">SDA</text>
<text x="143.2" y="107.4">Reserved</text>
<text x="143.2" y="109.2">+5V</text>
<text x="143.2" y="111">HPD</text>
<text x="146.6" y="114.7" transform="rotate(-90 146.6 114.7)">SH3</text>
<text x="148.4" y="114.7" transform="rotate(-90 148.4 114.7)">SH4</text>
<text x="34.7" y="143">VDDIO2_1</text>
<text x="52.9" y="143">GPIO0</text>
<text x="34.7" y="144.7">VDDIO2_2</text>
<text x="52.9" y="144.7">GPIO1</text>
<text x="52.9" y="146.5">GPIO2</text>
<text x="52.9" y="148.3">GPIO3</text>
<text x="52.9" y="150.1">GPIO4</text>
<text x="52.9" y="151.8">GPIO5</text>
<text x="52.9" y="153.6">GPIO6</text>
<text x="52.9" y="155.4">GPIO7</text>
<text x="52" y="160.7">GPIO10</text>
<text x="52.9" y="157.2">GPIO8</text>
<text x="52.9" y="159">GPIO9</text>
<text x="52" y="162.5">GPIO11</text>
<text x="52" y="164.3">GPIO12</text>
<text x="52" y="166.1">GPIO13</text>
<text x="52" y="167.9">GPIO14</text>
<text x="52" y="169.6">GPIO15</text>
<text x="52" y="173.2">GPIO16</text>
<text x="52" y="175">GPIO17</text>
<text x="52" y="176.7">GPIO18</text>
<text x="52" y="178.5">GPIO19</text>
<text x="52" y="180.3">GPIO20</text>
<text x="52" y="182.1">GPIO21</text>
<text x="52" y="183.9">GPIO22</text>
<text x="52" y="185.6">GPIO23</text>
<text x="52" y="187.4">GPIO24</text>
<text x="52" y="189.2">GPIO25</text>
<text x="52" y="191">GPIO26</text>
<text x="52" y="192.7">GPIO27</text>
</g>
<g font-size="1.6" fill="#f00">
<text x="229.8" y="29.9">RUN</text>
<text x="221" y="30.9">RUN</text>
<text x="229.8" y="33.3">VC_TDI</text>
<text x="229.8" y="31.5">VC_TRST_N</text>
<text x="229.8" y="38.7">VC_TMS</text>
<text x="229.8" y="36.9">VC_TDO</text>
<text x="229.8" y="42.2">VC_TCK</text>
<text x="73.3" y="77.8">XTAL_N</text>
<text x="18.2" y="83.1">PLL_VDD</text>
<text x="73.3" y="83.1">XTAL_P</text>
<text x="123.1" y="79.5">HDMI_T2P</text>
<text x="123.1" y="81.3">HDMI_T2N</text>
<text x="192.4" y="79.5">CAM1_DN0</text>
<text x="192.4" y="81.3">CAM1_DP0</text>
<text x="123.1" y="84.9">HDMI_T1P</text>
<text x="123.1" y="86.7">HDMI_T1N</text>
<text x="192.4" y="84.9">CAM1_DN1</text>
<text x="192.4" y="86.7">CAM1_DP1</text>
<text x="123.1" y="90.2">HDMI_T0P</text>
<text x="123.1" y="92">HDMI_T0N</text>
<text x="123.1" y="95.5">HDMI_CKP</text>
<text x="192.4" y="90.2">CAM1_CN</text>
<text x="192.4" y="92">CAM1_CP</text>
<text x="123.1" y="97.3">HDMI_CKN</text>
<text x="123.1" y="100.9">HDMI_CEC</text>
<text x="123.1" y="102.7">HDMI_SCL</text>
<text x="123.1" y="104.4">HDMI_SDA</text>
<text x="171.8" y="107">CAM_GPIO0</text>
<text x="192.4" y="106.2">CAM_GPIO0</text>
<text x="192.4" y="108">CAM_GPIO1</text>
<text x="123.1" y="113.3">HDMI_HPD</text>
<text x="171.8" y="108.8">CAM_GPIO1</text>
<text x="175.3" y="112.4">SCL0</text>
<text x="192.4" y="111.7">SCL0</text>
<text x="192.4" y="113.4">SDA0</text>
<text x="228" y="109.8">STATUS_LED</text>
<text x="175.3" y="114.2">SDA0</text>
<text x="75.1" y="141.8">ID_SD</text>
<text x="75.1" y="143.6">ID_SC</text>
<text x="66.2" y="149">GPIO4</text>
<text x="75.1" y="145.4">GPIO2</text>
<text x="75.1" y="147.2">GPIO3</text>
<text x="66.2" y="150.8">GPIO5</text>
<text x="66.2" y="152.5">GPIO6</text>
<text x="66.2" y="154.3">GPIO7</text>
<text x="119.5" y="150.8">GPIO2</text>
<text x="119.5" y="152.5">GPIO3</text>
<text x="119.5" y="154.3">GPIO4</text>
<text x="149.8" y="154.3">GPIO14</text>
<text x="66.2" y="156.1">GPIO8</text>
<text x="66.2" y="157.9">GPIO9</text>
<text x="66.2" y="159.7">GPIO10</text>
<text x="66.2" y="161.4">GPIO11</text>
<text x="119.5" y="157.9">GPIO17</text>
<text x="119.5" y="161.4">GPIO22</text>
<text x="119.5" y="159.7">GPIO27</text>
<text x="149.8" y="156.1">GPIO15</text>
<text x="149.8" y="157.9">GPIO18</text>
<text x="149.8" y="161.4">GPIO23</text>
<text x="66.2" y="163.2">GPIO12</text>
<text x="66.2" y="165">GPIO13</text>
<text x="66.2" y="166.8">GPIO14</text>
<text x="119.5" y="165">GPIO10</text>
<text x="119.5" y="166.8">GPIO9</text>
<text x="149.8" y="163.2">GPIO24</text>
<text x="149.8" y="166.8">GPIO25</text>
<text x="66.2" y="168.6">GPIO15</text>
<text x="66.2" y="172.1">GPIO16</text>
<text x="66.2" y="173.9">GPIO17</text>
<text x="119.5" y="168.6">GPIO11</text>
<text x="119.5" y="172">ID_SD</text>
<text x="119.5" y="173.9">GPIO5</text>
<text x="149.8" y="168.6">GPIO8</text>
<text x="149.8" y="170.3">GPIO7</text>
<text x="149.8" y="172">ID_SC</text>
<text x="66.2" y="175.7">GPIO18</text>
<text x="66.2" y="177.4">GPIO19</text>
<text x="66.2" y="179.2">GPIO20</text>
<text x="119.5" y="175.7">GPIO6</text>
<text x="119.5" y="177.4">GPIO13</text>
<text x="119.5" y="179.2">GPIO19</text>
<text x="149.8" y="175.7">GPIO12</text>
<text x="149.8" y="179.2">GPIO16</text>
<text x="66.2" y="181">GPIO21</text>
<text x="66.2" y="182.8">GPIO22</text>
<text x="66.2" y="184.6">GPIO23</text>
<text x="119.5" y="181">GPIO26</text>
<text x="149.8" y="181">GPIO20</text>
<text x="149.8" y="182.8">GPIO21</text>
<text x="66.2" y="186.3">GPIO24</text>
<text x="66.2" y="188.1">GPIO25</text>
<text x="66.2" y="189.9">GPIO26</text>
<text x="66.2" y="191.7">GPIO27</text>
</g>
<g font-size="1.6" fill="#00f">
<text x="51.6" y="79.5">OSC</text>
<text x="154.7" y="86.6">Mini HDMI</text>
<text x="44.5" y="143.5">GPIO1</text>
</g>
<g font-size="1.3">
<text x="30.8" y="1.3">5</text>
<text x="88.9" y="1.3">4</text>
<text x="147" y="1.3">3</text>
<text x="205" y="1.3">2</text>
<text x="263.1" y="1.3">1</text>
<text x=".5" y="28.4">D</text>
<text x="292.6" y="28.4">D</text>
<text x=".5" y="79.5">C</text>
<text x="292.6" y="79.5">C</text>
<text x=".5" y="130.6">B</text>
<text x="292.6" y="130.6">B</text>
<text x=".5" y="181.7">A</text>
<text x="292.6" y="181.7">A</text>
<text x="30.8" y="207.4">5</text>
<text x="88.9" y="207.4">4</text>
<text x="147" y="207.4">3</text>
<text x="205" y="207.4">2</text>
<text x="263.1" y="207.4">1</text>
</g>
</svg>
